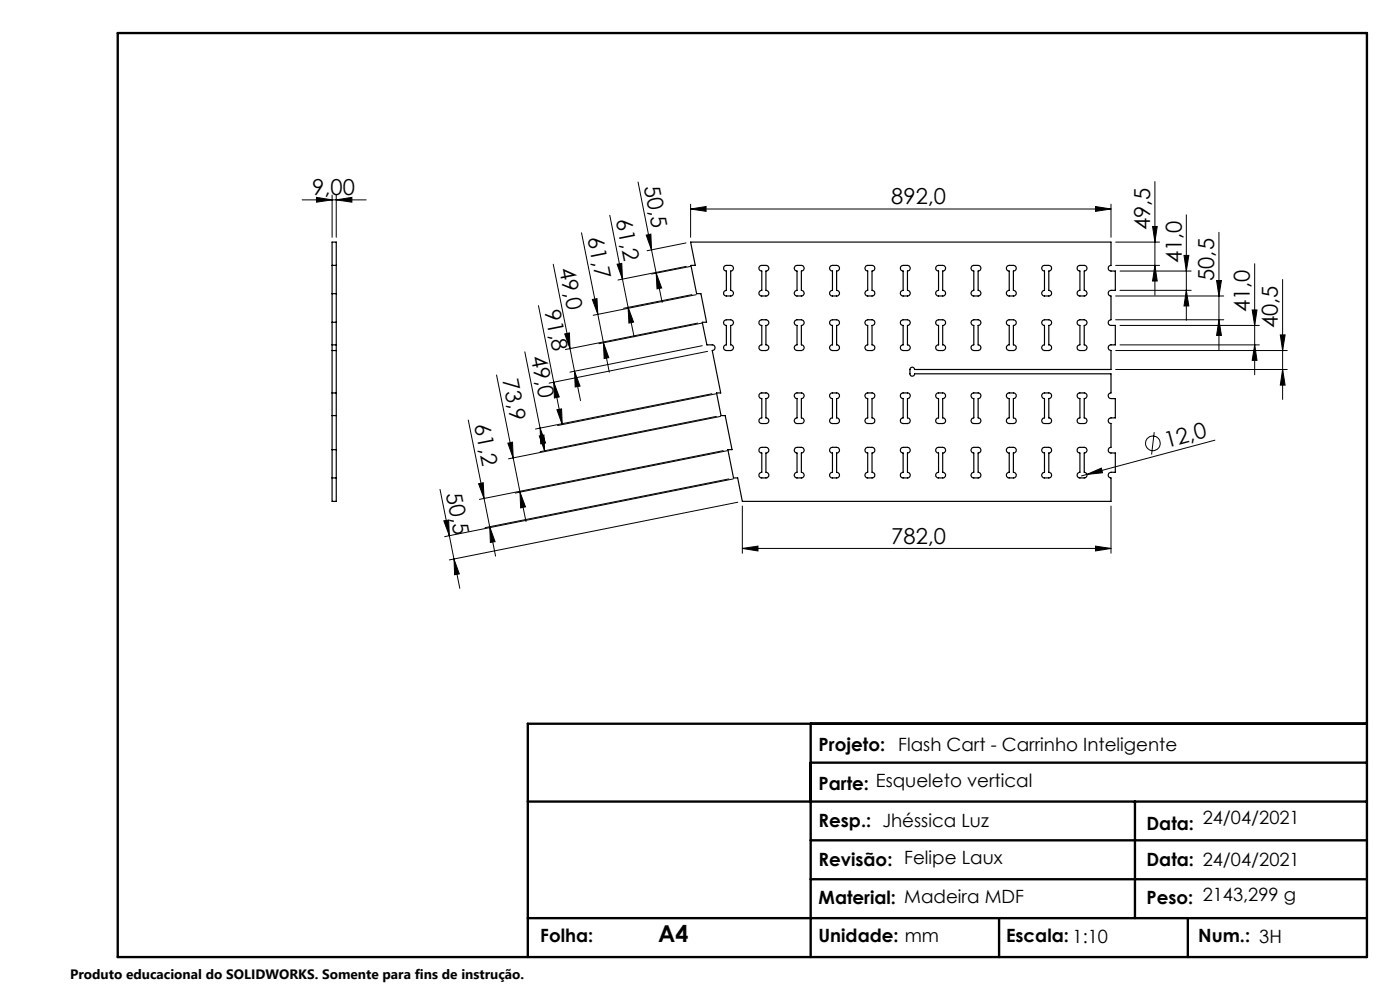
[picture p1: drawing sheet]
<svg xmlns="http://www.w3.org/2000/svg" width="297mm" height="210mm" viewBox="0 0 297 210" stroke-linecap="round" stroke-linejoin="round" font-family="sans-serif">
<g fill="none" stroke="#000" stroke-width=".21">
<path d="M135.4 38.6l2.8 14.4M245 38.5v24.1M64.1 42.4h13.6M67.1 41.9l3.3 .5-3.3 .5zM70.4 41.4v8.9M71.3 42.4l3.3-.5v1zM71.3 41.4v8.9M117.4 56l4.5 22.8M123.4 49.4l3.4 17.3M129.4 45.7l2.6 13.5M130.9 56l1-.1 .1 3.3zM132 59.2l2.5 12.2"/>
<path d="M137.1 49.9l1-.2 .1 3.3zM138.2 53l1 5M139.2 58l1.2 3.1-1 .2zM139.2 58l1.3 6.2M145.5 51.5l-8.2 1.7M145.6 56.5l-14.5 2.9M146.5 44.3l3.3-.5v1zM146.5 43.3v7M146.5 44.3h89.2M146.5 56.5l-8.2 1.6M232.4 43.8l3.3 .5-3.3 .5zM235.7 43.3v7"/>
<path d="M236.7 56.3h9.3M236.7 51.4h9.3M237.6 57.5h15.1M244.5 48h1l-.5 3.4zM245 56.3l.5 3.3h-1zM251.2 54.2h1l-.5 3.3zM251.7 45.6v22.3M258.1 59.5h1l-.5 3.3zM258.6 49.3v24.9M266.2 55.9v23.6M272.1 59.3v25.4M105.3 79.5l3.6 17.6"/>
<path d="M111.3 74.6l3.3 16.2M114.2 64.8l3.3 16.3M119.8 70.8l1-.2 .1 3.4zM121.9 78.8l1.3 6.2M121.9 78.8l1.1 3.1-1 .2zM125.7 63.5l.9-.1 .2 3.3zM126.8 66.7l2.5 12.2M128 72.7l1.2 3.2-1 .2zM133.2 65.2l1.2 3.1-1 .2zM146.8 62.5l-14.5 2.9M147.7 62.5l-21.9 4.4M148 68.5l-28.1 5.6"/>
<path d="M148.9 68.5l-21.9 4.4M149 73.3l-28.1 5.6M150.1 74.5l-33.6 6.8M236.7 67.8h22.9M236.7 62.8h22.9M236.7 78.4h36.4M236.7 74.4h36.4M237.6 69h29.6M237.6 73.2h29.6M237.6 61.6h15.1M251.7 61.6l.5 3.3h-1zM258.6 67.8l.5 3.3h-1z"/>
<path d="M265.6 65.7h1.1l-.5 3.3zM266.2 73.2l.5 3.2h-1.1zM271.6 71h1l-.5 3.4zM272.1 78.4l.5 3.3h-1zM99.3 89.1l4.6 22.7M107.7 94l1-.2 .2 3.3zM108.9 97.1l2.7 13.5M114.4 92.5l1-.2 .1 3.3zM114.6 90.8l.9 4.8M114.6 90.8l1.1 3.2-1 .1zM117.5 81.1l1.8 9M117.5 81.1l1.1 3.1-1 .2z"/>
<path d="M118.1 86.9l1-.2 .2 3.4zM151 83.5l-37.4 7.5M151.9 83.5l-33.6 6.8M152 88.3l-37.4 7.5M152.9 88.3l-45 9M153.4 95.6l-51.7 10.3M154.3 95.6l-45 9M244.9 91.7l-.6 4.7M257.7 93.4l-27.1 7.2M93.3 103.8l2 9.8M94.2 110.5l1-.2 .1 3.3zM95.3 113.6l2.2 11.2"/>
<path d="M96.3 118.6l1.1 3.1-1 .2zM101.5 102.6l1-.2 .2 3.4zM103.9 111.8l1.2 6.2M103.9 111.8l1.1 3.1-1 .2zM110.3 104.4l1.2 3.1-1 .2zM154.6 101.6l-51.7 10.3M155.5 101.6l-61.2 12.2M156.5 106.5l-61.2 12.3M157.5 116.3l3.3-.5v1.1zM157.5 107.3v10.1M157.5 116.3h78.2M230.6 100.6l3-1.3 .3 1z"/>
<path d="M230.6 100.6l-1.2 .4M232.4 115.8l3.3 .5-3.3 .6zM235.7 107.3v10.1"/>
<circle cx="244.6" cy="94.1" r="1.55"/>
</g>
<path d="M25 7h265v196h-265zM172 153.5v49.5M290 153.5h-178v49.5M112 170h178M172 161.8h118M172 178.3h118M240.8 170v24.8M172 186.5h118M211.9 194.8v8.2M252 194.8v8.2M290 194.8h-178" fill="none" stroke="#000" stroke-width=".5"/>
<g fill="#000">
<path d="M230.6 100.6l3-1.3 .3 1z"/>
<path d="M71.3 42.4l3.3-.5v1zM67.1 41.9l3.3 .5-3.3 .5z"/>
<path d="M137.1 49.9l1-.2 .1 3.3zM139.2 58l1.2 3.1-1 .2z"/>
<path d="M232.4 43.8l3.3 .5-3.3 .5zM146.5 44.3l3.3-.5v1z"/>
<path d="M245 56.3l.5 3.3h-1zM244.5 48h1l-.5 3.4z"/>
<path d="M251.2 54.2h1l-.5 3.3zM251.7 61.6l.5 3.3h-1z"/>
<path d="M121.9 78.8l1.1 3.1-1 .2zM119.8 70.8l1-.2 .1 3.4z"/>
<path d="M125.7 63.5l.9-.1 .2 3.3zM128 72.7l1.2 3.2-1 .2z"/>
<path d="M133.2 65.2l1.2 3.1-1 .2zM130.9 56l1-.1 .1 3.3z"/>
<path d="M258.6 67.8l.5 3.3h-1zM258.1 59.5h1l-.5 3.3z"/>
<path d="M265.6 65.7h1.1l-.5 3.3zM266.2 73.2l.5 3.2h-1.1z"/>
<path d="M272.1 78.4l.5 3.3h-1zM271.6 71h1l-.5 3.4z"/>
<path d="M107.7 94l1-.2 .2 3.3zM110.3 104.4l1.2 3.1-1 .2z"/>
<path d="M114.4 92.5l1-.2 .1 3.3zM114.6 90.8l1.1 3.2-1 .1z"/>
<path d="M117.5 81.1l1.1 3.1-1 .2zM118.1 86.9l1-.2 .2 3.4z"/>
<path d="M94.2 110.5l1-.2 .1 3.3zM96.3 118.6l1.1 3.1-1 .2z"/>
<path d="M103.9 111.8l1.1 3.1-1 .2zM101.5 102.6l1-.2 .2 3.4z"/>
<path d="M157.5 116.3l3.3-.5v1.1zM232.4 115.8l3.3 .5-3.3 .6z"/>
</g>
<g fill="none" stroke="#000" stroke-width=".25">
<path d="M70.4 56.3h.9M146.5 51.4h89.2v4.9a.6 .6 0 0 0-.6 .6 .6 .6 0 0 0 .6 .6h.9v4.1h-.9a.6 .6 0 0 0-.6 .6 .6 .6 0 0 0 .6 .6v5a.6 .6 0 0 0-.6 .6 .6 .6 0 0 0 .6 .6h.9v4.2h-.9a.6 .6 0 0 0-.6 .6 .6 .6 0 0 0 .6 .6v4h-41.7a.49 .49 0 0 0-.5-.5 .49 .49 0 0 0-.5 .5v.9a.49 .49 0 0 0 .5 .5 .49 .49 0 0 0 .5-.5h41.7v4.1a.6 .6 0 0 0-.6 .6 .6 .6 0 0 0 .6 .6h.9v4h-.9a.6 .6 0 0 0-.6 .6 .6 .6 0 0 0 .6 .6v5.1a.6 .6 0 0 0-.6 .6 .6 .6 0 0 0 .6 .6h.9v4.1h-.9a.6 .6 0 0 0-.6 .6 .6 .6 0 0 0 .6 .6v5h-78.2l-1-5h-.9l-1.2-6h.9l-1.5-7.2h-.8l-1-4.8h.9l-1.8-9a.6 .6 0 0 0 .6-.6 .6 .6 0 0 0-.6-.6h-1.1l-1-4.8h.9l-1.2-6.1h-.9l-1.2-6h.9zM153.7 56.5l.4-.2h.9a.6 .6 0 0 1 .6 .6 .6 .6 0 0 1-.6 .6v4.1a.6 .6 0 0 1 .6 .6 .6 .6 0 0 1-.6 .6h-.9a.6 .6 0 0 1-.6-.6 .6 .6 0 0 1 .6-.6v-4.1a.59 .59 0 0 1-.6-.4 .59 .59 0 0 1 .2-.6zM161.3 56.4l1.2-.1a.6 .6 0 0 1 .6 .6 .6 .6 0 0 1-.6 .6v4.1a.6 .6 0 0 1 .6 .6 .6 .6 0 0 1-.6 .6h-.9a.6 .6 0 0 1-.6-.6 .6 .6 0 0 1 .6-.6v-4.1a.61 .61 0 0 1-.6-.4 .61 .61 0 0 1 .3-.7zM168.7 56.5l.4-.2h.9a.6 .6 0 0 1 .6 .6 .6 .6 0 0 1-.6 .6v4.1a.6 .6 0 0 1 .6 .6 .6 .6 0 0 1-.6 .6h-.9a.6 .6 0 0 1-.6-.6 .6 .6 0 0 1 .6-.6v-4.1a.61 .61 0 0 1-.6-.4 .61 .61 0 0 1 .2-.6zM176.2 56.5l.4-.2h.9a.6 .6 0 0 1 .6 .6 .6 .6 0 0 1-.6 .6v4.1a.6 .6 0 0 1 .6 .6 .6 .6 0 0 1-.6 .6h-.9a.6 .6 0 0 1-.6-.6 .6 .6 0 0 1 .6-.6v-4.1a.59 .59 0 0 1-.6-.4 .59 .59 0 0 1 .2-.6zM183.7 56.5l.4-.2h.9a.6 .6 0 0 1 .6 .6 .6 .6 0 0 1-.6 .6v4.1a.6 .6 0 0 1 .6 .6 .6 .6 0 0 1-.6 .6h-.9a.6 .6 0 0 1-.6-.6 .6 .6 0 0 1 .6-.6v-4.1a.61 .61 0 0 1-.6-.4 .61 .61 0 0 1 .2-.6zM191.2 56.5l.4-.2h.9a.6 .6 0 0 1 .6 .6 .6 .6 0 0 1-.6 .6v4.1a.6 .6 0 0 1 .6 .6 .6 .6 0 0 1-.6 .6h-.9a.6 .6 0 0 1-.6-.6 .6 .6 0 0 1 .6-.6v-4.1a.59 .59 0 0 1-.6-.4 .59 .59 0 0 1 .2-.6zM198.8 56.4l1.2-.1a.6 .6 0 0 1 .6 .6 .6 .6 0 0 1-.6 .6v4.1a.6 .6 0 0 1 .6 .6 .6 .6 0 0 1-.6 .6h-.9a.6 .6 0 0 1-.6-.6 .6 .6 0 0 1 .6-.6v-4.1a.61 .61 0 0 1-.6-.4 .61 .61 0 0 1 .3-.7zM206.2 56.5l.4-.2h.9a.6 .6 0 0 1 .6 .6 .6 .6 0 0 1-.6 .6v4.1a.6 .6 0 0 1 .6 .6 .6 .6 0 0 1-.6 .6h-.9a.6 .6 0 0 1-.6-.6 .6 .6 0 0 1 .6-.6v-4.1a.61 .61 0 0 1-.6-.4 .61 .61 0 0 1 .2-.6zM213.8 56.4l1.2-.1a.6 .6 0 0 1 .6 .6 .6 .6 0 0 1-.6 .6v4.1a.6 .6 0 0 1 .6 .6 .6 .6 0 0 1-.6 .6h-.9a.6 .6 0 0 1-.6-.6 .6 .6 0 0 1 .6-.6v-4.1a.61 .61 0 0 1-.6-.4 .61 .61 0 0 1 .3-.7zM221.2 56.5l.4-.2h.9a.6 .6 0 0 1 .6 .6 .6 .6 0 0 1-.6 .6v4.1a.6 .6 0 0 1 .6 .6 .6 .6 0 0 1-.6 .6h-.9a.6 .6 0 0 1-.6-.6 .6 .6 0 0 1 .6-.6v-4.1a.61 .61 0 0 1-.6-.4 .61 .61 0 0 1 .2-.6z"/>
<path d="M228.7 56.5l.4-.2h.9a.6 .6 0 0 1 .6 .6 .6 .6 0 0 1-.6 .6v4.1a.6 .6 0 0 1 .6 .6 .6 .6 0 0 1-.6 .6h-.9a.6 .6 0 0 1-.6-.6 .6 .6 0 0 1 .6-.6v-4.1a.59 .59 0 0 1-.6-.4 .59 .59 0 0 1 .2-.6zM70.4 73.2v1.2M70.4 73.2v-21.8h.9v21.8M70.4 74.4v32h.9v-32M70.4 62.3h.9M70.4 73.2h.9M70.4 68.4h.9M70.4 74.4h.9M71.3 73.2v1.2M153.7 68l.4-.2h.9a.6 .6 0 0 1 .6 .6 .6 .6 0 0 1-.6 .6v4.2a.6 .6 0 0 1 .6 .6 .6 .6 0 0 1-.6 .6h-.9a.6 .6 0 0 1-.6-.6 .6 .6 0 0 1 .6-.6v-4.2a.59 .59 0 0 1-.6-.3 .59 .59 0 0 1 .2-.7zM161.2 68l.4-.2h.9a.6 .6 0 0 1 .6 .6 .6 .6 0 0 1-.6 .6v4.2a.6 .6 0 0 1 .6 .6 .6 .6 0 0 1-.6 .6h-.9a.6 .6 0 0 1-.6-.6 .6 .6 0 0 1 .6-.6v-4.2a.59 .59 0 0 1-.6-.3 .59 .59 0 0 1 .2-.7zM168.7 68l.4-.2h.9a.6 .6 0 0 1 .6 .6 .6 .6 0 0 1-.6 .6v4.2a.6 .6 0 0 1 .6 .6 .6 .6 0 0 1-.6 .6h-.9a.6 .6 0 0 1-.6-.6 .6 .6 0 0 1 .6-.6v-4.2a.61 .61 0 0 1-.6-.3 .61 .61 0 0 1 .2-.7z"/>
<path d="M176.2 68l.4-.2h.9a.6 .6 0 0 1 .6 .6 .6 .6 0 0 1-.6 .6v4.2a.6 .6 0 0 1 .6 .6 .6 .6 0 0 1-.6 .6h-.9a.6 .6 0 0 1-.6-.6 .6 .6 0 0 1 .6-.6v-4.2a.59 .59 0 0 1-.6-.3 .59 .59 0 0 1 .2-.7zM183.7 68l.4-.2h.9a.6 .6 0 0 1 .6 .6 .6 .6 0 0 1-.6 .6v4.2a.6 .6 0 0 1 .6 .6 .6 .6 0 0 1-.6 .6h-.9a.6 .6 0 0 1-.6-.6 .6 .6 0 0 1 .6-.6v-4.2a.61 .61 0 0 1-.6-.3 .61 .61 0 0 1 .2-.7zM191.2 68l.4-.2h.9a.6 .6 0 0 1 .6 .6 .6 .6 0 0 1-.6 .6v4.2a.6 .6 0 0 1 .6 .6 .6 .6 0 0 1-.6 .6h-.9a.6 .6 0 0 1-.6-.6 .6 .6 0 0 1 .6-.6v-4.2a.59 .59 0 0 1-.6-.3 .59 .59 0 0 1 .2-.7zM198.7 68l.4-.2h.9a.6 .6 0 0 1 .6 .6 .6 .6 0 0 1-.6 .6v4.2a.6 .6 0 0 1 .6 .6 .6 .6 0 0 1-.6 .6h-.9a.6 .6 0 0 1-.6-.6 .6 .6 0 0 1 .6-.6v-4.2a.59 .59 0 0 1-.6-.3 .59 .59 0 0 1 .2-.7zM206.2 68l.4-.2h.9a.6 .6 0 0 1 .6 .6 .6 .6 0 0 1-.6 .6v4.2a.6 .6 0 0 1 .6 .6 .6 .6 0 0 1-.6 .6h-.9a.6 .6 0 0 1-.6-.6 .6 .6 0 0 1 .6-.6v-4.2a.61 .61 0 0 1-.6-.3 .61 .61 0 0 1 .2-.7zM213.7 68l.4-.2h.9a.6 .6 0 0 1 .6 .6 .6 .6 0 0 1-.6 .6v4.2a.6 .6 0 0 1 .6 .6 .6 .6 0 0 1-.6 .6h-.9a.6 .6 0 0 1-.6-.6 .6 .6 0 0 1 .6-.6v-4.2a.59 .59 0 0 1-.6-.3 .59 .59 0 0 1 .2-.7zM221.2 68l.4-.2h.9a.6 .6 0 0 1 .6 .6 .6 .6 0 0 1-.6 .6v4.2a.6 .6 0 0 1 .6 .6 .6 .6 0 0 1-.6 .6h-.9a.6 .6 0 0 1-.6-.6 .6 .6 0 0 1 .6-.6v-4.2a.61 .61 0 0 1-.6-.3 .61 .61 0 0 1 .2-.7zM228.7 68l.4-.2h.9a.6 .6 0 0 1 .6 .6 .6 .6 0 0 1-.6 .6v4.2a.6 .6 0 0 1 .6 .6 .6 .6 0 0 1-.6 .6h-.9a.6 .6 0 0 1-.6-.6 .6 .6 0 0 1 .6-.6v-4.2a.59 .59 0 0 1-.6-.3 .59 .59 0 0 1 .2-.7zM70.4 83.4h.9M70.4 88.2h.9M70.4 95.4h.9M161.1 83.6l.3-.2h1.1a.6 .6 0 0 1 .6 .6 .6 .6 0 0 1-.6 .6v4a.6 .6 0 0 1 .6 .6 .6 .6 0 0 1-.6 .6h-.9a.6 .6 0 0 1-.6-.6 .6 .6 0 0 1 .6-.6v-4a.62 .62 0 0 1-.5-1z"/>
<path d="M161.2 95.1l.4-.2h.9a.6 .6 0 0 1 .6 .6 .6 .6 0 0 1-.6 .6v4.1a.6 .6 0 0 1 .6 .6 .6 .6 0 0 1-.6 .6h-.9a.6 .6 0 0 1-.6-.6 .6 .6 0 0 1 .6-.6v-4.1a.59 .59 0 0 1-.6-.4 .59 .59 0 0 1 .2-.6zM168.7 83.5l.2-.1h1.1a.6 .6 0 0 1 .6 .6 .6 .6 0 0 1-.6 .6v4a.6 .6 0 0 1 .6 .6 .6 .6 0 0 1-.6 .6h-.9a.6 .6 0 0 1-.6-.6 .6 .6 0 0 1 .6-.6v-4a.62 .62 0 0 1-.4-1.1zM168.7 95.1l.4-.2h.9a.6 .6 0 0 1 .6 .6 .6 .6 0 0 1-.6 .6v4.1a.6 .6 0 0 1 .6 .6 .6 .6 0 0 1-.6 .6h-.9a.6 .6 0 0 1-.6-.6 .6 .6 0 0 1 .6-.6v-4.1a.61 .61 0 0 1-.6-.4 .61 .61 0 0 1 .2-.6zM176.1 83.6l.3-.2h1.1a.6 .6 0 0 1 .6 .6 .6 .6 0 0 1-.6 .6v4a.6 .6 0 0 1 .6 .6 .6 .6 0 0 1-.6 .6h-.9a.6 .6 0 0 1-.6-.6 .6 .6 0 0 1 .6-.6v-4a.62 .62 0 0 1-.5-1zM176.2 95.1l.4-.2h.9a.6 .6 0 0 1 .6 .6 .6 .6 0 0 1-.6 .6v4.1a.6 .6 0 0 1 .6 .6 .6 .6 0 0 1-.6 .6h-.9a.6 .6 0 0 1-.6-.6 .6 .6 0 0 1 .6-.6v-4.1a.59 .59 0 0 1-.6-.4 .59 .59 0 0 1 .2-.6zM183.7 83.5l.2-.1h1.1a.6 .6 0 0 1 .6 .6 .6 .6 0 0 1-.6 .6v4a.6 .6 0 0 1 .6 .6 .6 .6 0 0 1-.6 .6h-.9a.6 .6 0 0 1-.6-.6 .6 .6 0 0 1 .6-.6v-4a.62 .62 0 0 1-.4-1.1zM183.7 95.1l.4-.2h.9a.6 .6 0 0 1 .6 .6 .6 .6 0 0 1-.6 .6v4.1a.6 .6 0 0 1 .6 .6 .6 .6 0 0 1-.6 .6h-.9a.6 .6 0 0 1-.6-.6 .6 .6 0 0 1 .6-.6v-4.1a.61 .61 0 0 1-.6-.4 .61 .61 0 0 1 .2-.6zM191.1 83.6l.4-.2h1a.6 .6 0 0 1 .6 .6 .6 .6 0 0 1-.6 .6v4a.6 .6 0 0 1 .6 .6 .6 .6 0 0 1-.6 .6h-.9a.6 .6 0 0 1-.6-.6 .6 .6 0 0 1 .6-.6v-4a.62 .62 0 0 1-.5-1zM191.2 95.1l.4-.2h.9a.6 .6 0 0 1 .6 .6 .6 .6 0 0 1-.6 .6v4.1a.6 .6 0 0 1 .6 .6 .6 .6 0 0 1-.6 .6h-.9a.6 .6 0 0 1-.6-.6 .6 .6 0 0 1 .6-.6v-4.1a.59 .59 0 0 1-.6-.4 .59 .59 0 0 1 .2-.6zM198.8 95l1.2-.1a.6 .6 0 0 1 .6 .6 .6 .6 0 0 1-.6 .6v4.1a.6 .6 0 0 1 .6 .6 .6 .6 0 0 1-.6 .6h-.9a.6 .6 0 0 1-.6-.6 .6 .6 0 0 1 .6-.6v-4.1a.6 .6 0 0 1-.6-.5 .6 .6 0 0 1 .3-.6zM198.8 83.4h1.2a.6 .6 0 0 1 .6 .6 .6 .6 0 0 1-.6 .6v4a.6 .6 0 0 1 .6 .6 .6 .6 0 0 1-.6 .6h-.9a.6 .6 0 0 1-.6-.6 .6 .6 0 0 1 .6-.6v-4a.61 .61 0 0 1-.6-.5 .61 .61 0 0 1 .3-.7zM206.2 95.1l.4-.2h.9a.6 .6 0 0 1 .6 .6 .6 .6 0 0 1-.6 .6v4.1a.6 .6 0 0 1 .6 .6 .6 .6 0 0 1-.6 .6h-.9a.6 .6 0 0 1-.6-.6 .6 .6 0 0 1 .6-.6v-4.1a.61 .61 0 0 1-.6-.4 .61 .61 0 0 1 .2-.6z"/>
<path d="M206.2 83.5l.2-.1h1.1a.6 .6 0 0 1 .6 .6 .6 .6 0 0 1-.6 .6v4a.6 .6 0 0 1 .6 .6 .6 .6 0 0 1-.6 .6h-.9a.6 .6 0 0 1-.6-.6 .6 .6 0 0 1 .6-.6v-4a.62 .62 0 0 1-.4-1.1zM213.7 95.1l.4-.2h.9a.6 .6 0 0 1 .6 .6 .6 .6 0 0 1-.6 .6v4.1a.6 .6 0 0 1 .6 .6 .6 .6 0 0 1-.6 .6h-.9a.6 .6 0 0 1-.6-.6 .6 .6 0 0 1 .6-.6v-4.1a.59 .59 0 0 1-.6-.4 .59 .59 0 0 1 .2-.6zM213.8 83.4h1.2a.6 .6 0 0 1 .6 .6 .6 .6 0 0 1-.6 .6v4a.6 .6 0 0 1 .6 .6 .6 .6 0 0 1-.6 .6h-.9a.6 .6 0 0 1-.6-.6 .6 .6 0 0 1 .6-.6v-4a.61 .61 0 0 1-.6-.5 .61 .61 0 0 1 .3-.7zM221.2 95.1l.4-.2h.9a.6 .6 0 0 1 .6 .6 .6 .6 0 0 1-.6 .6v4.1a.6 .6 0 0 1 .6 .6 .6 .6 0 0 1-.6 .6h-.9a.6 .6 0 0 1-.6-.6 .6 .6 0 0 1 .6-.6v-4.1a.61 .61 0 0 1-.6-.4 .61 .61 0 0 1 .2-.6zM221.2 83.5l.2-.1h1.1a.6 .6 0 0 1 .6 .6 .6 .6 0 0 1-.6 .6v4a.6 .6 0 0 1 .6 .6 .6 .6 0 0 1-.6 .6h-.9a.6 .6 0 0 1-.6-.6 .6 .6 0 0 1 .6-.6v-4a.62 .62 0 0 1-.4-1.1zM228.7 83.5l.3-.1h1a.6 .6 0 0 1 .6 .6 .6 .6 0 0 1-.6 .6v4a.6 .6 0 0 1 .6 .6 .6 .6 0 0 1-.6 .6h-.9a.6 .6 0 0 1-.6-.6 .6 .6 0 0 1 .6-.6v-4a.6 .6 0 0 1-.6-.4 .6 .6 0 0 1 .2-.7zM228.7 95.1l.4-.2h.9a.6 .6 0 0 1 .6 .6 .6 .6 0 0 1-.6 .6v4.1a.6 .6 0 0 1 .6 .6 .6 .6 0 0 1-.6 .6h-.9a.6 .6 0 0 1-.6-.6 .6 .6 0 0 1 .6-.6v-4.1a.59 .59 0 0 1-.6-.4 .59 .59 0 0 1 .2-.6zM70.4 101.4h.9"/>
</g>
<text font-size="4.9" x="139.6" y="199.9">A4</text>
<g font-size="4.7">
<text x="66.3" y="41.4">9,00</text>
<text x="136.6" y="39.7" transform="rotate(79 136.6 39.7)">50,5</text>
<text x="130.6" y="46.7" transform="rotate(79 130.6 46.7)">61,2</text>
<text x="189.1" y="43.3">892,0</text>
<text x="124.6" y="50.4" transform="rotate(79 124.6 50.4)">61,7</text>
<text x="244" y="48.8" transform="rotate(-90 244 48.8)">49,5</text>
<text x="118.6" y="57.1" transform="rotate(79 118.6 57.1)">49,0</text>
<text x="250.7" y="55.9" transform="rotate(-90 250.7 55.9)">41,0</text>
<text x="257.6" y="59.6" transform="rotate(-90 257.6 59.6)">50,5</text>
<text x="115.5" y="65.9" transform="rotate(79 115.5 65.9)">91,8</text>
<text x="265.2" y="66.3" transform="rotate(-90 265.2 66.3)">41,0</text>
<text x="271.1" y="69.6" transform="rotate(-90 271.1 69.6)">40,5</text>
<text x="112.6" y="75.7" transform="rotate(79 112.6 75.7)">49,0</text>
<text x="106.6" y="80.6" transform="rotate(79 106.6 80.6)">73,9</text>
<text x="100.6" y="90.2" transform="rotate(79 100.6 90.2)">61,2</text>
<text x="247.5" y="95" transform="rotate(-15 247.5 95)">12,0</text>
<text x="94.6" y="104.9" transform="rotate(79 94.6 104.9)">50,5</text>
<text x="189.1" y="115.3">782,0</text>
</g>
<g font-size="3.9">
<text x="173.7" y="159.2">Projeto:</text>
<text x="190.6" y="159.2">Flash Cart - Carrinho Inteligente</text>
<text x="173.7" y="167.6">Parte: Esqueleto vertical</text>
<text x="173.7" y="175.4">Resp.: Jhéssica Luz</text>
<text x="243.2" y="176.1">Data:</text>
<text x="255.1" y="174.7">24/04/2021</text>
<text x="173.7" y="183.7">Revisão: Felipe Laux</text>
<text x="243.2" y="183.7">Data: 24/04/2021</text>
<text x="173.7" y="191.7">Material: Madeira MDF</text>
<text x="243.2" y="191.7">Peso: 2143,299 g</text>
<text x="114.6" y="199.9">Folha:</text>
<text x="173.7" y="199.9">Unidade: mm</text>
<text x="213.4" y="199.9">Escala: 1:10</text>
<text x="254.2" y="199.9">Num.: 3H</text>
</g>
<text font-size="2.9" x="14.9" y="207.6">Produto educacional do SOLIDWORKS. Somente para fins de instrução.</text>
</svg>
